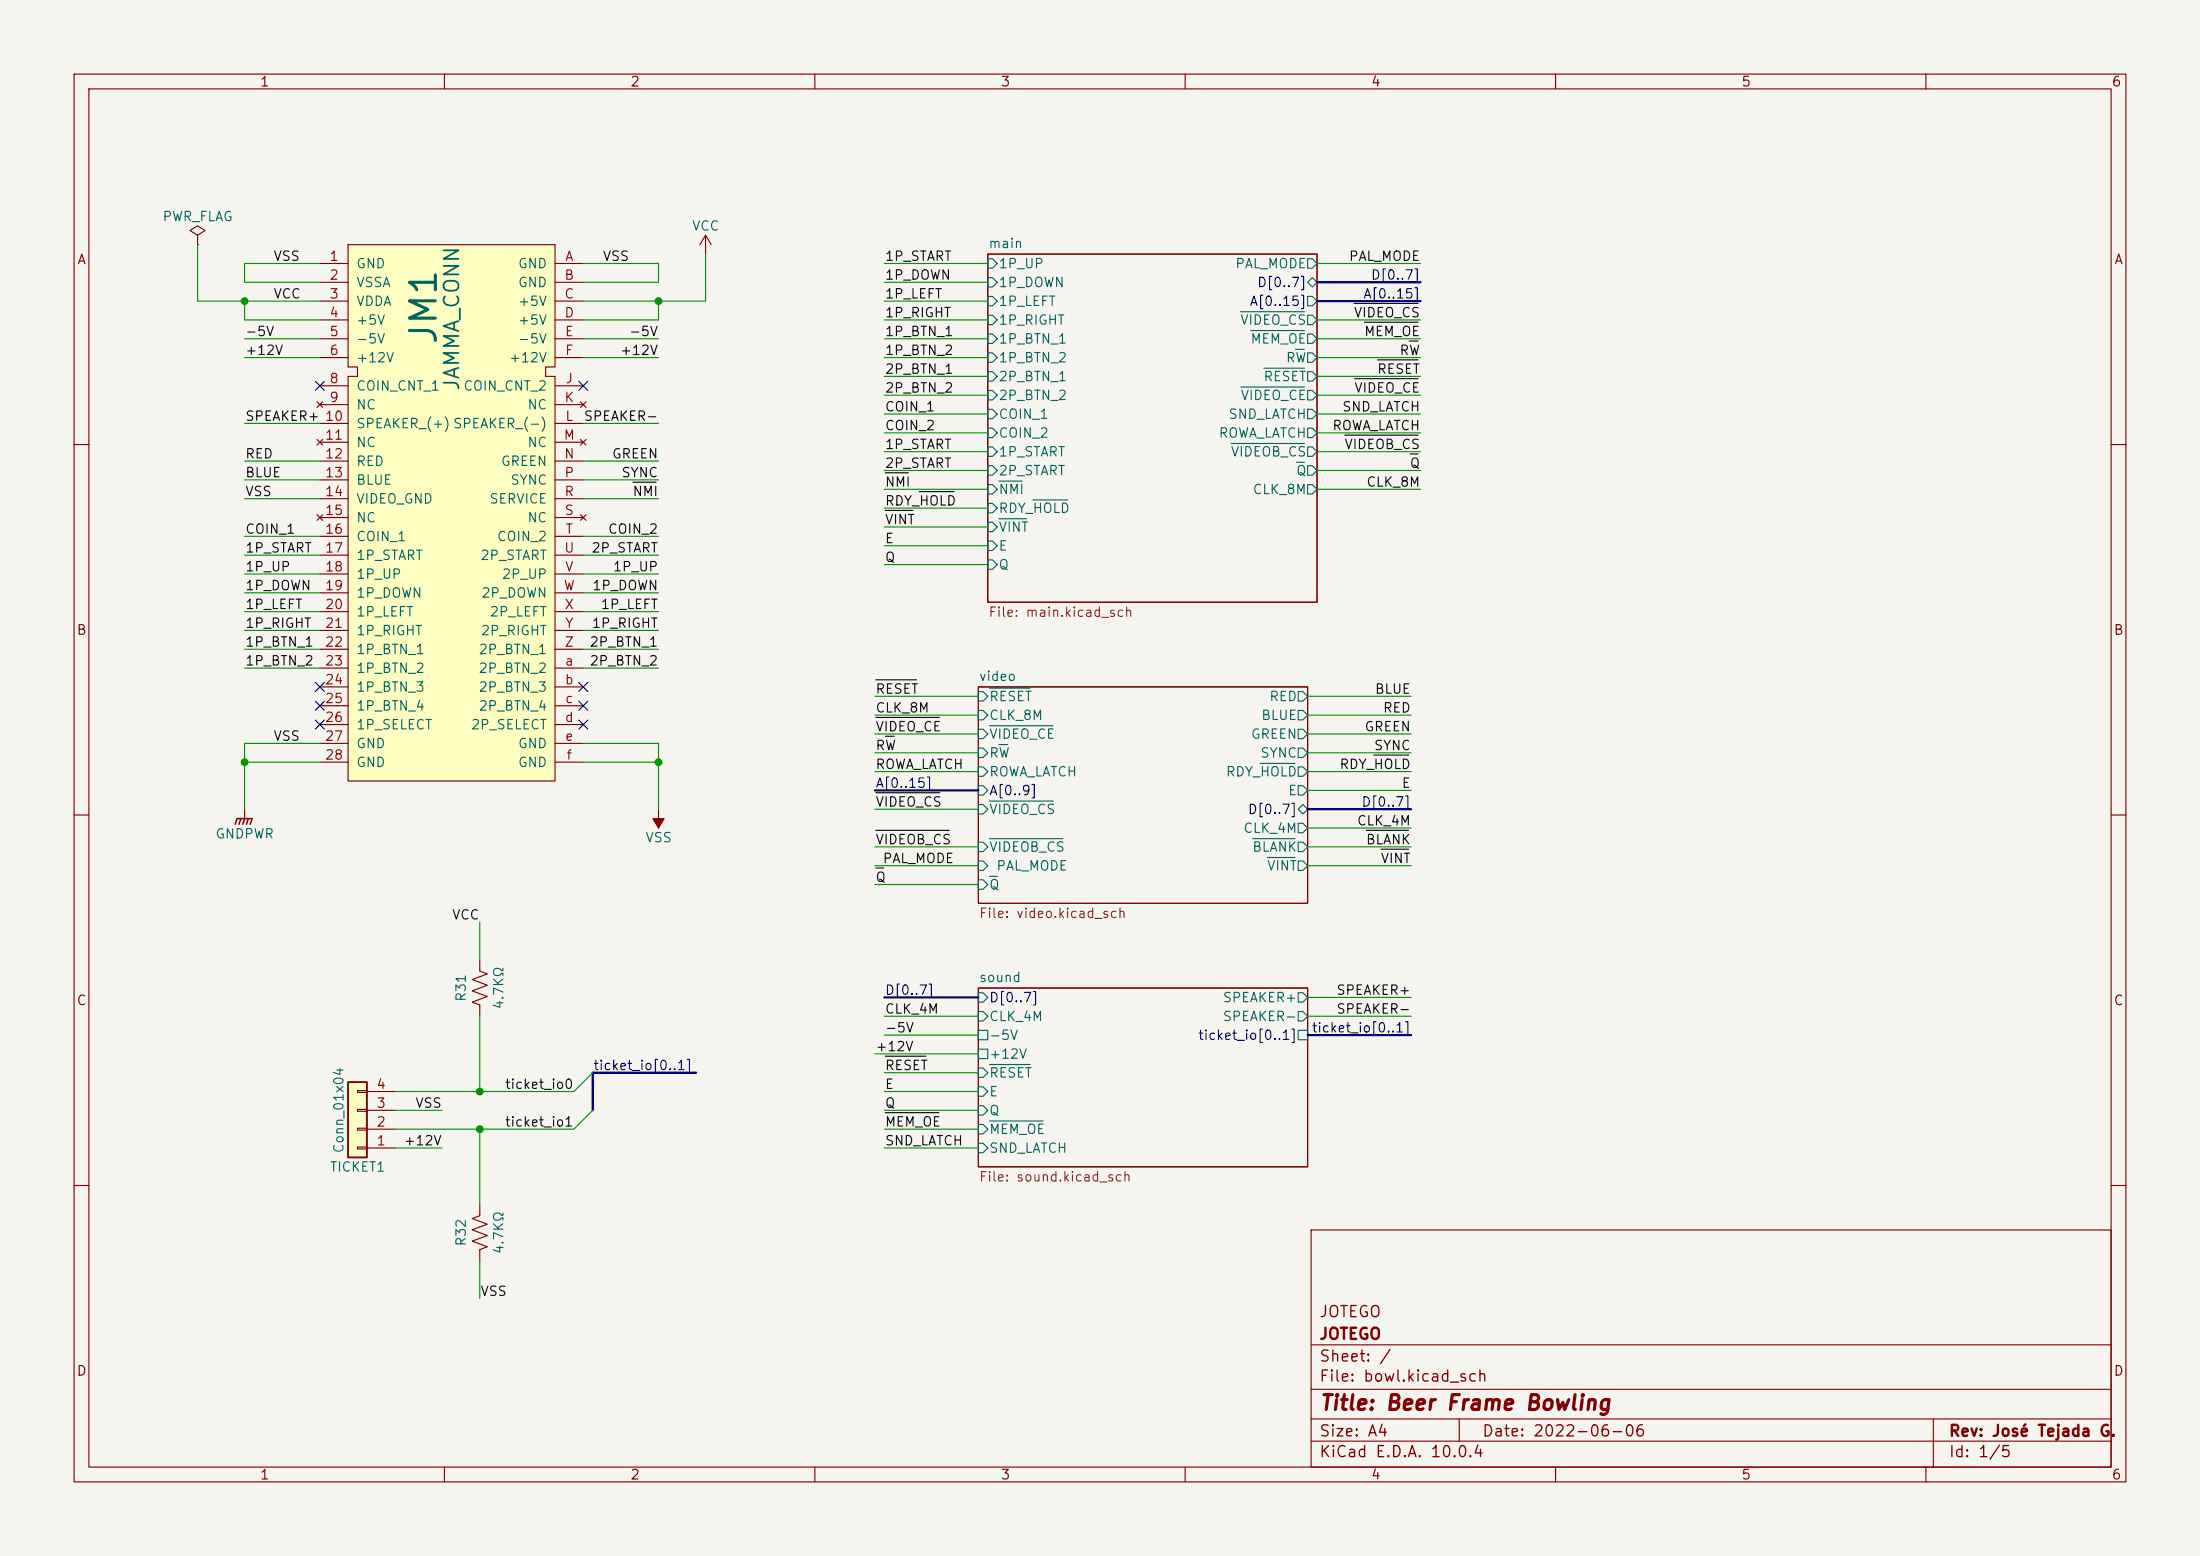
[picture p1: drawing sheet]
<svg xmlns="http://www.w3.org/2000/svg" width="297mm" height="210mm" viewBox="0 0 297 210" stroke-linecap="round" stroke-linejoin="round" font-family="sans-serif">
<path d="M0 0h297v210h-297z" fill="#f5f4ef" stroke="#f5f4ef" stroke-width=".14"/>
<g fill="none" stroke="#840000" stroke-width=".15">
<path d="M10 10h277v190h-277zM12 12h273v186h-273zM60 10v2M110 10v2M160 10v2M210 10v2M260 10v2M133.3 34.3h44.5v47h-44.5zM10 60h2M285 60h2M132.1 92.7h44.4v29.2h-44.4zM10 110h2"/>
<path d="M285 110h2M132.1 133.4h44.4v24.1h-44.4zM10 160h2M177 166h108v32h-108zM285 160h2M60 198v2M110 198v2M160 198v2M177 194.5h108M177 191.5h108M177 187.5h108M177 181.5h108"/>
<path d="M197 191.5v3M210 198v2M260 198v2M261 191.5v6.5"/>
</g>
<g fill="none" stroke="#006464" stroke-width=".15">
<path d="M133.3 34.9h.7l.6 .7-.6 .6h-.7zM133.3 37.5h.7l.6 .6-.6 .6h-.7zM176.5 38.1l.7-.6 .6 .6-.6 .6zM176.5 34.9h.7l.6 .7-.6 .6h-.7zM133.3 40h.7l.6 .6-.6 .7h-.7zM133.3 42.5h.7l.6 .7-.6 .6h-.7zM133.3 52.7h.7l.6 .6-.6 .7h-.7zM133.3 45.1h.7l.6 .6-.6 .7h-.7zM133.3 47.6h.7l.6 .7-.6 .6h-.7zM133.3 50.2h.7l.6 .6-.6 .6h-.7zM133.3 57.8h.7l.6 .6-.6 .7h-.7zM133.3 55.2h.7l.6 .7-.6 .6h-.7z"/>
<path d="M166.2 59.9h9.9M167.5 42.1h8.6M167.5 52.2h8.6M168.9 44.6h7.2M170.6 49.7h5.5M174.9 47.2h1.2M176.5 42.5h.7l.6 .7-.6 .6h-.7zM176.5 45.1h.7l.6 .6-.6 .7h-.7zM176.5 47.6h.7l.6 .7-.6 .6h-.7zM176.5 52.7h.7l.6 .6-.6 .7h-.7zM176.5 55.2h.7l.6 .7-.6 .6h-.7zM176.5 57.8h.7l.6 .6-.6 .7h-.7z"/>
<path d="M176.5 40h.7l.6 .6-.6 .7h-.7zM176.5 50.2h.7l.6 .6-.6 .6h-.7zM133.3 60.3h.7l.6 .7-.6 .6h-.7zM133.3 62.9h.7l.6 .6-.6 .6h-.7zM133.3 65.4h.7l.6 .6-.6 .7h-.7zM133.3 70.5h.7l.6 .6-.6 .7h-.7zM133.3 73h.7l.6 .7-.6 .6h-.7zM133.3 75.6h.7l.6 .6-.6 .6h-.7zM133.3 67.9h.7l.6 .7-.6 .6h-.7zM134.8 64.9h3.2M134.8 70h3.8M139.4 67.5h4.7"/>
<path d="M175 62.4h1.1M176.5 60.3h.7l.6 .7-.6 .6h-.7zM176.5 62.9h.7l.6 .6-.6 .6h-.7zM176.5 65.4h.7l.6 .6-.6 .7h-.7zM132.1 93.3h.6l.6 .7-.6 .6h-.6zM132.1 98.4h.6l.6 .7-.6 .6h-.6zM132.1 95.9h.6l.6 .6-.6 .7h-.6zM133.6 92.9h5.5M133.6 98h8.6M175.3 93.3h.6l.6 .7-.6 .6h-.6zM175.3 95.9h.6l.6 .6-.6 .7h-.6zM175.3 98.4h.6l.6 .7-.6 .6h-.6z"/>
<path d="M132.1 101h.6l.6 .6-.6 .6h-.6zM132.1 103.5h.6l.6 .6-.6 .7h-.6zM132.1 108.6h.6l.6 .6-.6 .7h-.6zM132.1 118.7h.6l.6 .7-.6 .6h-.6zM132.1 113.7h.6l.6 .6-.6 .6h-.6zM132.1 116.2h.6l.6 .6-.6 .7h-.6zM132.1 106h.6l.6 .7-.6 .6h-.6zM133.6 113.2h9.9M133.6 108.1h8.6M133.6 118.3h1.1M134.8 100.5h1.2M169.1 113.2h5.7"/>
<path d="M170.1 103h4.7M171.1 115.7h3.7M175.3 101h.6l.6 .6-.6 .6h-.6zM175.3 106h.6l.6 .7-.6 .6h-.6zM175.3 111.1h.6l.6 .7-.6 .6h-.6zM175.3 113.7h.6l.6 .6-.6 .6h-.6zM175.3 116.2h.6l.6 .6-.6 .7h-.6zM175.3 109.2l.6-.6 .6 .6-.6 .7zM175.3 103.5h.6l.6 .6-.6 .7h-.6zM132.1 134h.6l.6 .6-.6 .7h-.6zM132.1 139.1h1.2v1.2h-1.2zM132.1 136.5h.6l.6 .7-.6 .6h-.6z"/>
<path d="M175.3 134h.6l.6 .6-.6 .7h-.6zM175.3 136.5h.6l.6 .7-.6 .6h-.6zM175.3 139.1h1.2v1.2h-1.2zM132.1 154.3h.6l.6 .6-.6 .7h-.6zM132.1 146.7h.6l.6 .6-.6 .7h-.6zM132.1 149.2h.6l.6 .7-.6 .6h-.6zM132.1 151.8h.6l.6 .6-.6 .6h-.6zM132.1 141.6h1.2v1.3h-1.2zM132.1 144.1h.6l.6 .7-.6 .6h-.6zM133.6 151.3h7.2M133.6 143.7h5.5"/>
</g>
<path d="M47 146.1h2.5v10.1h-2.5z" fill="#ffffc2"/>
<path d="M47 146.1h2.5v10.1h-2.5z" fill="none" stroke="#840000" stroke-width=".25"/>
<path d="M48.3 154.8h1.2v.3h-1.2zM48.3 152.3h1.2v.2h-1.2zM48.3 149.7h1.2v.3h-1.2zM48.3 147.2h1.2v.2h-1.2zM49.5 154.9h3.8M49.5 152.4h3.8M49.5 149.9h3.8M49.5 147.3h3.8" fill="none" stroke="#840000" stroke-width=".15"/>
<path d="M47 33h27.9v16.5h-1.2v1.3h1.2v54.6h-27.9v-54.6h1.3v-1.3h-1.3z" fill="#ffffc2"/>
<g fill="none" stroke="#840000" stroke-width=".15">
<path d="M26.7 31.8l1-.7-1-.6-1 .6 1 .7v1.2M26.7 33h.1M43.2 35.6h3.8M43.2 38.1h3.8M47 33h27.9v16.5h-1.2v1.3h1.2v54.6h-27.9v-54.6h1.3v-1.3h-1.3zM74.9 35.6h3.8M74.9 38.1h3.8M95.2 31.8l-.7 1.2M95.2 31.8l.8 1.2M95.2 31.8v2.5M42.8 54.2l.8 .8M42.8 59.3l.8 .8"/>
<path d="M43.2 40.6h3.8M43.2 43.2h3.8M43.2 45.7h3.8M43.2 48.3h3.8M43.2 52.1h3.8M43.2 54.6h3.8M43.2 57.2h3.8M43.2 59.7h3.8M43.6 54.2l-.8 .8M43.6 59.3l-.8 .8M74.9 40.6h3.8M74.9 43.2h3.8"/>
<path d="M74.9 45.7h3.8M74.9 48.3h3.8M74.9 52.1h3.8M74.9 54.6h3.8M74.9 57.2h3.8M74.9 59.7h3.8M78.4 54.2l.7 .8M78.4 59.3l.7 .8M79.1 54.2l-.7 .8M79.1 59.3l-.7 .8M42.8 69.5l.8 .7M43.2 62.2h3.8"/>
<path d="M43.2 64.8h3.8M43.2 67.3h3.8M43.2 69.9h3.8M43.2 72.4h3.8M43.2 74.9h3.8M43.2 77.5h3.8M43.6 69.5l-.8 .7M74.9 62.2h3.8M74.9 64.8h3.8M74.9 67.3h3.8M74.9 69.9h3.8M74.9 72.4h3.8"/>
<path d="M74.9 74.9h3.8M74.9 77.5h3.8M78.4 69.5l.7 .7M79.1 69.5l-.7 .7M43.2 80h3.8M43.2 82.6h3.8M43.2 85.1h3.8M43.2 87.6h3.8M43.2 90.2h3.8M43.2 92.7h3.8M43.2 95.3h3.8M43.2 97.8h3.8"/>
<path d="M74.9 80h3.8M74.9 82.6h3.8M74.9 85.1h3.8M74.9 87.6h3.8M74.9 90.2h3.8M74.9 92.7h3.8M74.9 95.3h3.8M74.9 97.8h3.8M33 109.2v1.3M43.2 100.3h3.8M43.2 102.9h3.8M74.9 100.3h3.8"/>
<path d="M74.9 102.9h3.8M88.9 109.2v2.6M64.8 129.5v1.6l1 .3-2 .8 2 .8-2 .7 2 .8-2 .8 1 .3v1.6M64.8 162.6v1.5l-1 .4 2 .7-2 .8 2 .8-2 .7 2 .8-1 .4v1.5"/>
</g>
<path d="M88.1 110.5h1.6l-.8 1.3z" fill="#840000" stroke="#840000" stroke-width=".15"/>
<path d="M31.7 111.3l.3-.8h2l-.2 .8M32.5 110.5l-.2 .8M33 110.5l-.2 .8M33.5 110.5l-.2 .8" fill="none" stroke="#840000" stroke-width=".2"/>
<g fill="none" stroke="#0f0f0f" stroke-width=".15">
<path d="M181.5 58.7h9.9M182.8 41h8.6M182.9 51.1h8.5M184.2 43.5h7.2M185.9 48.6h5.5M190.2 46h1.2M85.4 65.1h3.2M119.5 68.9h3.7M119.5 63.8h3.1M124.1 66.4h4.7M190.4 61.3h1M118.2 91.8h5.5"/>
<path d="M118.2 96.8h8.6M119.5 99.4h1.2M118.2 107h8.7M118.2 112.1h9.9M118.2 117.2h1.1M184.4 112.1h5.8M185.5 101.9h4.7M186.4 114.6h3.8M119.5 142.6h5.5M119.5 150.2h7.3"/>
</g>
<path d="M177.8 38.1h14M177.8 40.6h14M118.1 106.7h14M176.5 109.2h14M119.4 134.6h12.7M176.5 139.7h14M94 144.8h-14v5.1" fill="none" stroke="#000084" stroke-width=".3"/>
<g fill="none" stroke="#009600" stroke-width=".15">
<path d="M26.7 33v7.6h16.5M43.2 35.6h-10.2v2.5h10.2M78.7 35.6h10.2v2.5h-10.2M95.2 34.3v6.3h-16.5M119.4 38.1h13.9M119.4 35.6h13.9M177.8 35.6h14M33 48.3h10.2M33 45.7h10.2M33 40.6v2.6h10.2M33 57.2h10.2M78.7 48.3h10.2"/>
<path d="M78.7 45.7h10.2M78.7 57.2h10.2M88.9 40.6v2.6h-10.2M119.4 40.6h13.9M119.4 48.3h13.9M119.4 50.8h13.9M119.4 58.4h13.9M119.4 53.3h13.9M119.4 55.9h13.9M119.4 45.7h13.9M119.4 43.2h13.9M177.8 48.3h14"/>
<path d="M177.8 50.8h14M177.8 58.4h14M177.8 53.3h14M177.8 55.9h14M177.8 45.7h14M177.8 43.2h14M33 64.8h10.2M33 72.4h10.2M33 77.5h10.2M33 62.2h10.2M33 74.9h10.2M33 67.3h10.2"/>
<path d="M78.7 64.8h10.2M78.7 72.4h10.2M78.7 77.5h10.2M78.7 62.2h10.2M78.7 74.9h10.2M78.7 67.3h10.2M119.4 61h13.9M119.4 66h13.9M119.4 68.6h13.9M119.4 63.5h13.9M119.4 71.1h13.9M119.4 73.7h13.9"/>
<path d="M119.4 76.2h13.9M177.8 61h14M177.8 66h14M177.8 63.5h14M33 80h10.2M33 85.1h10.2M33 82.6h10.2M33 90.2h10.2M33 87.6h10.2M78.7 80h10.2M78.7 85.1h10.2M78.7 82.6h10.2"/>
<path d="M78.7 90.2h10.2M78.7 87.6h10.2M118.1 94h14M118.1 96.5h14M118.1 99.1h14M176.5 94h14M176.5 96.5h14M176.5 99.1h14M33 102.9h10.2M43.2 100.3h-10.2v8.9M78.7 100.3h10.2v8.9M78.7 102.9h10.2"/>
<path d="M118.1 104.1h14M118.1 119.4h14M118.1 116.8h14M118.1 114.3h14M118.1 101.6h14M118.1 109.2h14M176.5 104.1h14M176.5 116.8h14M176.5 114.3h14M176.5 101.6h14M176.5 106.7h14M176.5 111.8h14"/>
<path d="M64.8 124.5v5M64.8 137.2v10.1M119.4 137.2h12.7M119.4 139.7h12.7M176.5 137.2h14M176.5 134.6h14M53.3 149.9h6.4M53.3 154.9h6.4M64.8 152.4v10.2M80 144.8l-2.5 2.5h-24.2M80 149.9l-2.5 2.5h-24.2M118.1 142.2h14"/>
<path d="M119.4 147.3h12.7M119.4 152.4h12.7M119.4 149.9h12.7M119.4 154.9h12.7M119.4 144.8h12.7M64.8 170.2v5.1"/>
</g>
<g fill="none" stroke="#000084" stroke-width=".15">
<path d="M42.6 51.5l1.2 1.2M43.8 51.5l-1.2 1.2M78.1 51.5l1.2 1.2M79.3 51.5l-1.2 1.2M42.6 92.1l1.2 1.2M42.6 97.2l1.2 1.2M42.6 94.6l1.2 1.3M43.8 92.1l-1.2 1.2M43.8 97.2l-1.2 1.2M43.8 94.6l-1.2 1.3M78.1 94.6l1.2 1.3M78.1 97.2l1.2 1.2"/>
<path d="M78.1 92.1l1.2 1.2M79.3 94.6l-1.2 1.3M79.3 97.2l-1.2 1.2M79.3 92.1l-1.2 1.2"/>
</g>
<g fill="#009600" stroke="#009600" stroke-width=".14">
<circle cx="33" cy="102.9" r=".46"/>
<circle cx="64.8" cy="152.4" r=".46"/>
<circle cx="64.8" cy="147.3" r=".46"/>
<circle cx="88.9" cy="40.6" r=".46"/>
<circle cx="88.9" cy="102.9" r=".46"/>
<circle cx="33" cy="40.6" r=".46"/>
</g>
<text font-size="3.5" fill="#006464" x="59.8" y="46.8" transform="rotate(-90 59.8 46.8)">JM1</text>
<text font-size="2" fill="#006464" x="62.5" y="52.9" transform="rotate(-90 62.5 52.9)">JAMMA_CONN</text>
<text font-size="2" fill="#840000" x="178" y="190.8">Title: Beer Frame Bowling</text>
<g font-size="1.5" fill="#840000">
<text x="178" y="178.2">JOTEGO</text>
<text x="178" y="184.2">Sheet: /</text>
<text x="178" y="181.2">JOTEGO</text>
<text x="178" y="186.9">File: bowl.kicad_sch</text>
<text x="178" y="197.1">KiCad E.D.A. 10.0.4</text>
<text x="178" y="194.3">Size: A4</text>
<text x="200" y="194.3">Date: 2022-06-06</text>
<text x="263" y="194.3">Rev: José Tejada G.</text>
<text x="263" y="197.1">Id: 1/5</text>
</g>
<g font-size="1.3" fill="#840000">
<text x="35" y="12">1</text>
<text x="85" y="12">2</text>
<text x="135" y="12">3</text>
<text x="185" y="12">4</text>
<text x="235" y="12">5</text>
<text x="285" y="12">6</text>
<text x="10.3" y="36">A</text>
<text x="285.3" y="36">A</text>
<text x="10.3" y="86">B</text>
<text x="285.3" y="86">B</text>
<text x="10.3" y="136">C</text>
<text x="285.3" y="136">C</text>
<text x="10.3" y="186">D</text>
<text x="285.3" y="186">D</text>
<text x="35" y="200">1</text>
<text x="85" y="200">2</text>
<text x="135" y="200">3</text>
<text x="185" y="200">4</text>
<text x="235" y="200">5</text>
<text x="285" y="200">6</text>
</g>
<g font-size="1.3" fill="#006464">
<text x="21.9" y="30.2">PWR_FLAG</text>
<text x="93.3" y="31.5">VCC</text>
<text x="133.3" y="33.8">main</text>
<text x="48" y="36.5">GND</text>
<text x="48" y="39.1">VSSA</text>
<text x="48" y="41.6">VDDA</text>
<text x="69.8" y="36.5">GND</text>
<text x="69.8" y="39.1">GND</text>
<text x="69.8" y="41.6">+5V</text>
<text x="134.7" y="36.5">1P_UP</text>
<text x="134.7" y="39.1">1P_DOWN</text>
<text x="134.7" y="41.6">1P_LEFT</text>
<text x="166.7" y="36.5">PAL_MODE</text>
<text x="48" y="44.2">+5V</text>
<text x="48" y="46.7">-5V</text>
<text x="69.8" y="44.2">+5V</text>
<text x="69.8" y="46.7">-5V</text>
<text x="134.7" y="44.2">1P_RIGHT</text>
<text x="134.7" y="46.7">1P_BTN_1</text>
<text x="167.3" y="44.2">VIDEO_CS</text>
<text x="168.7" y="46.7">MEM_OE</text>
<text x="48" y="49.2">+12V</text>
<text x="48" y="53">COIN_CNT_1</text>
<text x="62.5" y="53">COIN_CNT_2</text>
<text x="68.6" y="49.2">+12V</text>
<text x="134.7" y="49.2">1P_BTN_2</text>
<text x="134.7" y="51.8">2P_BTN_1</text>
<text x="170.5" y="51.8">RESET</text>
<text x="173.5" y="49.2">RW</text>
<text x="48" y="55.6">NC</text>
<text x="48" y="58.1">SPEAKER_(+) SPEAKER_(-)</text>
<text x="71.1" y="55.6">NC</text>
<text x="134.7" y="54.3">2P_BTN_2</text>
<text x="134.7" y="59.4">COIN_2</text>
<text x="134.7" y="56.9">COIN_1</text>
<text x="164.4" y="59.4">ROWA_LATCH</text>
<text x="165.8" y="56.9">SND_LATCH</text>
<text x="167.4" y="54.3">VIDEO_CE</text>
<text x="48" y="60.7">NC</text>
<text x="48" y="63.2">RED</text>
<text x="48" y="65.7">BLUE</text>
<text x="67.5" y="63.2">GREEN</text>
<text x="68.8" y="65.7">SYNC</text>
<text x="71.1" y="60.7">NC</text>
<text x="134.7" y="61.9">1P_START</text>
<text x="134.7" y="64.5">2P_START</text>
<text x="166.1" y="61.9">VIDEOB_CS</text>
<text x="174.9" y="64.5">Q</text>
<text x="48" y="68.3">VIDEO_GND</text>
<text x="48" y="70.8">NC</text>
<text x="66" y="68.3">SERVICE</text>
<text x="71.1" y="70.8">NC</text>
<text x="134.7" y="67">NMI</text>
<text x="134.7" y="69.6">RDY_HOLD</text>
<text x="169" y="67">CLK_8M</text>
<text x="48" y="73.4">COIN_1</text>
<text x="48" y="75.9">1P_START</text>
<text x="64.8" y="75.9">2P_START</text>
<text x="67" y="73.4">COIN_2</text>
<text x="134.7" y="72.1">VINT</text>
<text x="134.7" y="74.6">E</text>
<text x="134.7" y="77.2">Q</text>
<text x="48" y="78.4">1P_UP</text>
<text x="48" y="81">1P_DOWN</text>
<text x="48" y="83.5">1P_LEFT</text>
<text x="64.9" y="81">2P_DOWN</text>
<text x="66" y="83.5">2P_LEFT</text>
<text x="67.7" y="78.4">2P_UP</text>
<text x="48" y="86.1">1P_RIGHT</text>
<text x="48" y="88.6">1P_BTN_1</text>
<text x="64.5" y="88.6">2P_BTN_1</text>
<text x="64.8" y="86.1">2P_RIGHT</text>
<text x="48" y="91.1">1P_BTN_2</text>
<text x="48" y="93.7">1P_BTN_3</text>
<text x="64.5" y="91.1">2P_BTN_2</text>
<text x="64.5" y="93.7">2P_BTN_3</text>
<text x="132.1" y="92.2">video</text>
<text x="133.5" y="95">RESET</text>
<text x="171.3" y="95">RED</text>
<text x="48" y="96.2">1P_BTN_4</text>
<text x="48" y="98.8">1P_SELECT</text>
<text x="48" y="101.3">GND</text>
<text x="63.5" y="98.8">2P_SELECT</text>
<text x="64.5" y="96.2">2P_BTN_4</text>
<text x="69.8" y="101.3">GND</text>
<text x="133.5" y="100">VIDEO_CE</text>
<text x="133.5" y="97.5">CLK_8M</text>
<text x="168.8" y="100">GREEN</text>
<text x="170.2" y="97.5">BLUE</text>
<text x="48" y="103.8">GND</text>
<text x="69.8" y="103.8">GND</text>
<text x="133.5" y="102.6">RW</text>
<text x="133.5" y="105.1">ROWA_LATCH</text>
<text x="165.4" y="105.1">RDY_HOLD</text>
<text x="170.1" y="102.6">SYNC</text>
<text x="173.8" y="107.7">E</text>
<text x="29" y="113.5">GNDPWR</text>
<text x="133.5" y="110.2">VIDEO_CS</text>
<text x="167.8" y="112.7">CLK_4M</text>
<text x="87" y="114">VSS</text>
<text x="133.5" y="115.3">VIDEOB_CS</text>
<text x="134.4" y="117.8">PAL_MODE</text>
<text x="169" y="115.3">BLANK</text>
<text x="171" y="117.8">VINT</text>
<text x="133.5" y="120.4">Q</text>
<text x="63.2" y="135.3" transform="rotate(-90 63.2 135.3)">R31</text>
<text x="68.3" y="136.3" transform="rotate(-90 68.3 136.3)">4.7KΩ</text>
<text x="132.1" y="132.9">sound</text>
<text x="165" y="135.6">SPEAKER+</text>
<text x="133.5" y="140.7">-5V</text>
<text x="133.5" y="138.1">CLK_4M</text>
<text x="133.5" y="143.2">+12V</text>
<text x="165" y="138.1">SPEAKER-</text>
<text x="133.5" y="148.3">E</text>
<text x="133.5" y="145.8">RESET</text>
<text x="46.7" y="155.7" transform="rotate(-90 46.7 155.7)">Conn_01x04</text>
<text x="133.5" y="155.9">SND_LATCH</text>
<text x="133.5" y="150.8">Q</text>
<text x="133.5" y="153.4">MEM_OE</text>
<text x="44.4" y="158.5">TICKET1</text>
<text x="63.2" y="168.3" transform="rotate(-90 63.2 168.3)">R32</text>
<text x="68.3" y="169.3" transform="rotate(-90 68.3 169.3)">4.7KΩ</text>
</g>
<g font-size="1.3" fill="#0f0f0f">
<text x="36.8" y="35.5">VSS</text>
<text x="81.3" y="35.5">VSS</text>
<text x="119.4" y="35.5">1P_START</text>
<text x="182" y="35.5">PAL_MODE</text>
<text x="36.8" y="40.6">VCC</text>
<text x="119.4" y="38.1">1P_DOWN</text>
<text x="119.4" y="40.6">1P_LEFT</text>
<text x="33" y="45.7">-5V</text>
<text x="84.8" y="45.7">-5V</text>
<text x="119.4" y="45.7">1P_BTN_1</text>
<text x="119.4" y="43.1">1P_RIGHT</text>
<text x="182.7" y="43.1">VIDEO_CS</text>
<text x="184.1" y="45.7">MEM_OE</text>
<text x="33" y="48.2">+12V</text>
<text x="83.6" y="48.2">+12V</text>
<text x="119.4" y="53.3">2P_BTN_2</text>
<text x="119.4" y="48.2">1P_BTN_2</text>
<text x="119.4" y="50.8">2P_BTN_1</text>
<text x="182.7" y="53.3">VIDEO_CE</text>
<text x="185.8" y="50.8">RESET</text>
<text x="188.8" y="48.2">RW</text>
<text x="33" y="57.1">SPEAKER+ 10</text>
<text x="78.7" y="57.1">SPEAKER-</text>
<text x="119.4" y="58.4">COIN_2</text>
<text x="119.4" y="55.8">COIN_1</text>
<text x="179.8" y="58.4">ROWA_LATCH</text>
<text x="181.1" y="55.8">SND_LATCH</text>
<text x="33" y="62.2">RED</text>
<text x="33" y="64.7">BLUE</text>
<text x="82.5" y="62.2">GREEN</text>
<text x="83.8" y="64.7">SYNC</text>
<text x="119.4" y="63.5">2P_START</text>
<text x="119.4" y="60.9">1P_START</text>
<text x="181.4" y="60.9">VIDEOB_CS</text>
<text x="190.2" y="63.5">Q</text>
<text x="33" y="67.3">VSS</text>
<text x="85.3" y="67.3">NMI</text>
<text x="119.4" y="71.1">VINT</text>
<text x="119.4" y="66">NMI</text>
<text x="119.4" y="68.5">RDY_HOLD</text>
<text x="184.4" y="66">CLK_8M</text>
<text x="33" y="74.9">1P_START</text>
<text x="33" y="72.4">COIN_1</text>
<text x="33" y="77.4">1P_UP</text>
<text x="79.7" y="74.9">2P_START</text>
<text x="82" y="72.4">COIN_2</text>
<text x="82.6" y="77.4">1P_UP</text>
<text x="119.4" y="76.2">Q</text>
<text x="119.4" y="73.6">E</text>
<text x="33" y="80">1P_DOWN</text>
<text x="33" y="82.5">1P_LEFT</text>
<text x="79.9" y="80">1P_DOWN</text>
<text x="81" y="82.5">1P_LEFT</text>
<text x="33" y="85.1">1P_RIGHT</text>
<text x="33" y="87.6">1P_BTN_1</text>
<text x="79.5" y="87.6">2P_BTN_1</text>
<text x="79.8" y="85.1">1P_RIGHT</text>
<text x="33" y="90.1">1P_BTN_2</text>
<text x="79.5" y="90.1">2P_BTN_2</text>
<text x="118.1" y="93.9">RESET</text>
<text x="185.5" y="93.9">BLUE</text>
<text x="36.8" y="100.3">VSS</text>
<text x="118.1" y="101.6">RW</text>
<text x="118.1" y="96.5">CLK_8M</text>
<text x="118.1" y="99">VIDEO_CE</text>
<text x="184.1" y="99">GREEN</text>
<text x="185.4" y="101.6">SYNC</text>
<text x="186.6" y="96.5">RED</text>
<text x="118.1" y="104.1">ROWA_LATCH</text>
<text x="180.7" y="104.1">RDY_HOLD</text>
<text x="189.1" y="106.6">E</text>
<text x="118.1" y="109.2">VIDEO_CS</text>
<text x="183.1" y="111.7">CLK_4M</text>
<text x="118.1" y="114.3">VIDEOB_CS</text>
<text x="118.1" y="119.3">Q</text>
<text x="119.1" y="116.8">PAL_MODE</text>
<text x="184.3" y="114.3">BLANK</text>
<text x="186.3" y="116.8">VINT</text>
<text x="60.9" y="124.4">VCC</text>
<text x="119.4" y="137.1">CLK_4M</text>
<text x="180.3" y="137.1">SPEAKER-</text>
<text x="180.3" y="134.6">SPEAKER+</text>
<text x="118.1" y="142.2">+12V</text>
<text x="119.4" y="139.7">-5V</text>
<text x="56" y="149.8">VSS</text>
<text x="68.1" y="147.3">ticket_io0</text>
<text x="119.4" y="144.7">RESET</text>
<text x="119.4" y="147.3">E</text>
<text x="119.4" y="149.8">Q</text>
<text x="54.4" y="154.9">+12V</text>
<text x="68.1" y="152.4">ticket_io1</text>
<text x="119.4" y="152.4">MEM_OE</text>
<text x="119.4" y="154.9">SND_LATCH</text>
<text x="64.8" y="175.2">VSS</text>
</g>
<g font-size="1.3" fill="#a90000">
<text x="44.4" y="35.5">1</text>
<text x="76.2" y="35.5">A</text>
<text x="44.4" y="38.1">2</text>
<text x="44.4" y="40.6">3</text>
<text x="76.1" y="38.1">B</text>
<text x="76.1" y="40.6">C</text>
<text x="44.4" y="43.2">4</text>
<text x="44.4" y="45.7">5</text>
<text x="76.1" y="43.2">D</text>
<text x="76.2" y="45.7">E</text>
<text x="44.4" y="48.2">6</text>
<text x="44.4" y="52">8</text>
<text x="76.2" y="48.2">F</text>
<text x="76.2" y="52">J</text>
<text x="43.8" y="59.7">11</text>
<text x="44.4" y="54.6">9</text>
<text x="76" y="59.7">M</text>
<text x="76.1" y="54.6">K</text>
<text x="76.2" y="57.1">L</text>
<text x="43.8" y="62.2">12</text>
<text x="43.8" y="64.7">13</text>
<text x="76.1" y="62.2">N</text>
<text x="76.1" y="64.7">P</text>
<text x="43.8" y="67.3">14</text>
<text x="43.8" y="69.8">15</text>
<text x="76.1" y="67.3">R</text>
<text x="76.1" y="69.8">S</text>
<text x="43.8" y="72.4">16</text>
<text x="43.8" y="74.9">17</text>
<text x="43.8" y="77.4">18</text>
<text x="76.1" y="74.9">U</text>
<text x="76.2" y="77.4">V</text>
<text x="76.2" y="72.4">T</text>
<text x="43.8" y="80">19</text>
<text x="43.8" y="82.5">20</text>
<text x="76" y="80">W</text>
<text x="76.1" y="82.5">X</text>
<text x="43.8" y="85.1">21</text>
<text x="43.8" y="87.6">22</text>
<text x="76.1" y="87.6">Z</text>
<text x="76.2" y="85.1">Y</text>
<text x="43.8" y="90.1">23</text>
<text x="43.8" y="92.7">24</text>
<text x="43.8" y="95.2">25</text>
<text x="76.2" y="90.1">a</text>
<text x="76.2" y="92.7">b</text>
<text x="76.2" y="95.2">c</text>
<text x="43.8" y="97.8">26</text>
<text x="43.8" y="100.3">27</text>
<text x="76.2" y="97.8">d</text>
<text x="76.2" y="100.3">e</text>
<text x="43.8" y="102.8">28</text>
<text x="76.4" y="102.8">f</text>
<text x="50.7" y="149.8">3</text>
<text x="50.7" y="147.3">4</text>
<text x="50.7" y="154.9">1</text>
<text x="50.7" y="152.4">2</text>
</g>
<g font-size="1.3" fill="#000084">
<text x="168.6" y="41.6">A[0..15]</text>
<text x="169.6" y="39.1">D[0..7]</text>
<text x="183.9" y="40.6">A[0..15]</text>
<text x="185" y="38.1">D[0..7]</text>
<text x="118.1" y="106.6">A[0..15]</text>
<text x="133.5" y="107.7">A[0..9]</text>
<text x="168.4" y="110.2">D[0..7]</text>
<text x="183.7" y="109.2">D[0..7]</text>
<text x="119.4" y="134.6">D[0..7]</text>
<text x="133.5" y="135.6">D[0..7]</text>
<text x="161.7" y="140.7">ticket_io[0..1]</text>
<text x="177" y="139.7">ticket_io[0..1]</text>
<text x="80" y="144.7">ticket_io[0..1]</text>
</g>
<g font-size="1.3" fill="#725600">
<text x="133.3" y="83.6">File: main.kicad_sch</text>
<text x="132.1" y="124.2">File: video.kicad_sch</text>
<text x="132.1" y="159.8">File: sound.kicad_sch</text>
</g>
</svg>
